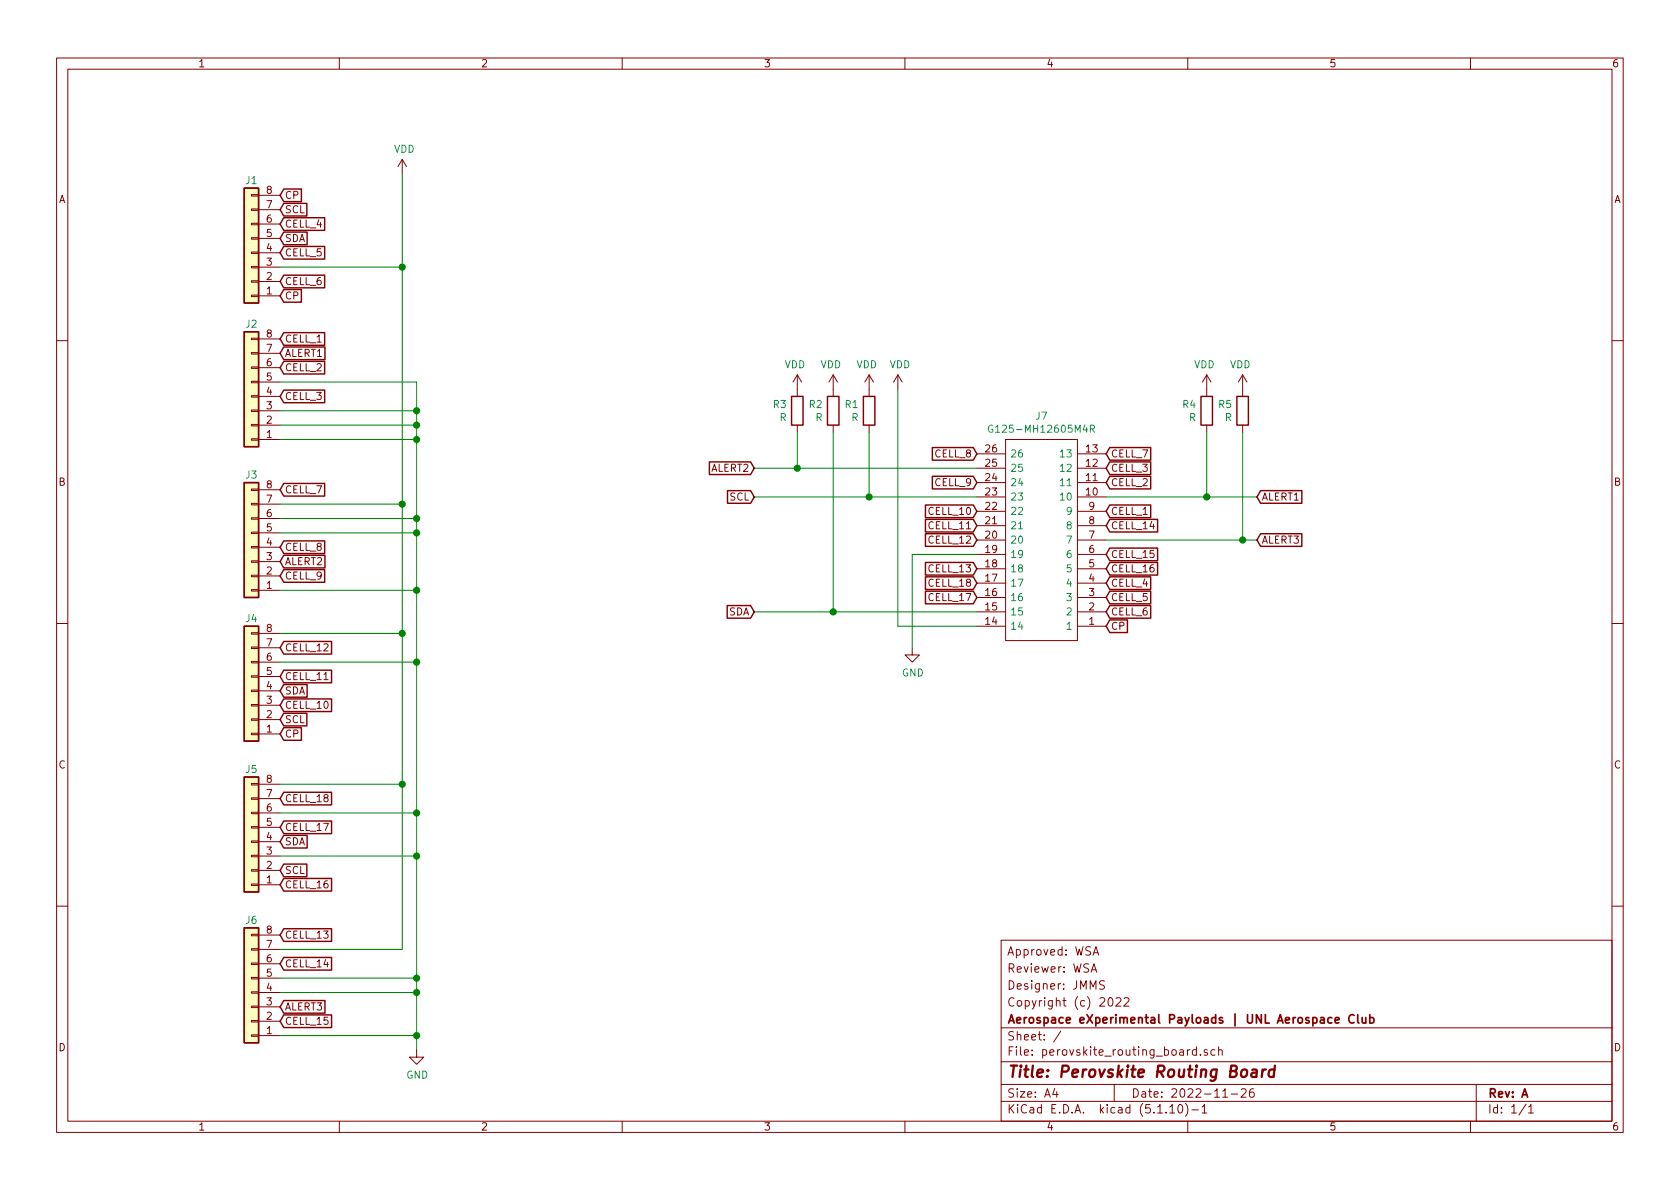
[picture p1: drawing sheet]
<svg xmlns="http://www.w3.org/2000/svg" width="297mm" height="210mm" viewBox="0 0 297 210" stroke-linecap="round" stroke-linejoin="round" font-family="sans-serif">
<g fill="none" stroke="#840000" stroke-width=".18">
<path d="M10 10.3h277v189.9h-277zM12 12.2h273v186.1h-273zM60 10.3v1.9M110 10.3v1.9M160 10.3v1.9M210 10.3v1.9M260 10.3v1.9M44.4 39.5h1.3v.2h-1.3zM44.4 37h1.3v.2h-1.3zM44.4 34.4h1.3v.3h-1.3zM45.7 39.6h3.8M45.7 37.1h3.8"/>
<path d="M45.7 34.5h3.8M71.1 28.2l-.7 1.3M71.1 28.2v2.5M71.1 28.2l.8 1.3M44.4 59.8h1.3v.3h-1.3zM44.4 42h1.3v.3h-1.3zM44.4 47.1h1.3v.3h-1.3zM44.4 49.7h1.3v.2h-1.3zM44.4 52.2h1.3v.2h-1.3zM44.4 44.6h1.3v.2h-1.3zM45.7 59.9h3.8M45.7 52.3h3.8"/>
<path d="M45.7 49.8h3.8M45.7 47.2h3.8M45.7 44.7h3.8M45.7 42.2h3.8M10 60.2h2M44.4 64.9h1.3v.2h-1.3zM44.4 62.4h1.3v.2h-1.3zM44.4 67.4h1.3v.3h-1.3zM44.4 72.5h1.3v.3h-1.3zM44.4 75.1h1.3v.2h-1.3zM44.4 77.6h1.3v.2h-1.3zM44.4 70h1.3v.2h-1.3z"/>
<path d="M45.7 77.7h3.8M45.7 75.2h3.8M45.7 72.6h3.8M45.7 70.1h3.8M45.7 67.6h3.8M45.7 65h3.8M45.7 62.5h3.8M141 66.3l.7 1.3M141 66.3v3.8M141 75.2v1.2M141 66.3l-.8 1.3M147.3 66.3l.8 1.3"/>
<path d="M147.3 66.3v3.8M147.3 75.2v1.2M147.3 66.3l-.7 1.3M153.7 66.3l.7 1.3M153.7 66.3v3.8M153.7 75.2v1.2M153.7 66.3l-.8 1.3M158.7 66.3l-.7 1.3M158.7 66.3v2.5M158.7 66.3l.8 1.3M177.8 77.7h12.7v35.6h-12.7zM213.4 66.3l.7 1.3"/>
<path d="M213.4 66.3v3.8M213.4 75.2v1.2M213.4 66.3l-.8 1.3M219.7 66.3l.8 1.3M219.7 66.3v3.8M219.7 75.2v1.2M219.7 66.3l-.8 1.3M285 60.2h2M44.4 91.6h1.3v.2h-1.3zM44.4 89h1.3v.3h-1.3zM44.4 86.5h1.3v.2h-1.3zM44.4 94.1h1.3v.3h-1.3z"/>
<path d="M44.4 99.2h1.3v.2h-1.3zM44.4 96.6h1.3v.3h-1.3zM45.7 99.3h3.8M45.7 96.8h3.8M45.7 94.2h3.8M45.7 91.7h3.8M45.7 89.1h3.8M45.7 86.6h3.8M172.7 98h5.1M172.7 95.5h5.1M172.7 93h5.1M172.7 90.4h5.1"/>
<path d="M172.7 87.9h5.1M172.7 85.3h5.1M172.7 82.8h5.1M172.7 80.3h5.1M190.5 98h5.1M190.5 95.5h5.1M190.5 93h5.1M190.5 90.4h5.1M190.5 87.9h5.1M190.5 85.3h5.1M190.5 82.8h5.1M190.5 80.3h5.1"/>
<path d="M10 110.3h2M44.4 117h1.3v.2h-1.3zM44.4 114.4h1.3v.3h-1.3zM44.4 111.9h1.3v.2h-1.3zM44.4 119.5h1.3v.3h-1.3zM44.4 101.7h1.3v.3h-1.3zM44.4 104.3h1.3v.2h-1.3zM45.7 119.6h3.8M45.7 117.1h3.8M45.7 114.5h3.8M45.7 112h3.8M45.7 104.4h3.8"/>
<path d="M45.7 101.8h3.8M161.3 114.5v1.3h1.3l-1.3 1.3-1.3-1.3h1.3M172.7 110.7h5.1M172.7 108.2h5.1M172.7 105.7h5.1M172.7 103.1h5.1M172.7 100.6h5.1M190.5 110.7h5.1M190.5 108.2h5.1M190.5 105.7h5.1M190.5 103.1h5.1M190.5 100.6h5.1"/>
<path d="M285 110.3h2M44.4 138.6h1.3v.2h-1.3zM44.4 124.6h1.3v.2h-1.3zM44.4 127.1h1.3v.3h-1.3zM44.4 129.7h1.3v.2h-1.3zM44.4 122h1.3v.3h-1.3zM45.7 138.7h3.8M45.7 129.8h3.8M45.7 127.2h3.8M45.7 124.7h3.8M45.7 122.2h3.8M57.3 120.2h.7"/>
<path d="M44.4 143.6h1.3v.3h-1.3zM44.4 141.1h1.3v.2h-1.3zM44.4 146.2h1.3v.2h-1.3zM44.4 151.3h1.3v.2h-1.3zM44.4 153.8h1.3v.2h-1.3zM44.4 156.3h1.3v.3h-1.3zM44.4 148.7h1.3v.3h-1.3zM45.7 156.5h3.8M45.7 153.9h3.8M45.7 151.4h3.8M45.7 148.8h3.8M45.7 146.3h3.8"/>
<path d="M45.7 143.8h3.8M45.7 141.2h3.8M10 160.2h2M44.4 170.3h1.3v.3h-1.3zM44.4 167.8h1.3v.2h-1.3zM44.4 165.2h1.3v.3h-1.3zM44.4 172.8h1.3v.3h-1.3zM44.4 177.9h1.3v.3h-1.3zM44.4 175.4h1.3v.2h-1.3zM45.7 178h3.8M45.7 175.5h3.8M45.7 173h3.8"/>
<path d="M45.7 170.4h3.8M45.7 167.9h3.8M45.7 165.3h3.8M177 166.3h108v32h-108zM192.9 171.9l.5-1.5 .5 1.5M193.1 171.5h.7M193.3 168.9l.5-1.5 .5 1.5M193.4 168.5h.7M195.3 173.5l-.6-.1-.3 .3 .1 .3 .7 .4v.4l-.2 .1-.6-.1M196.1 176.5l.2-.1a.8 .8 0 0 1 .5 .8 .8 .8 0 0 1-.5 .7 1 1 0 0 1-.2-1.4zM197.3 176.6l.3-.2h.3l.3 .5-.9 1h.9M198.8 176.6l.2-.2h.3l.3 .5-.9 1h.9"/>
<path d="M285 160.2h2M44.4 180.5h1.3v.2h-1.3zM44.4 183h1.3v.3h-1.3zM45.7 183.1h3.8M45.7 180.6h3.8M60 198.3v1.9M73.7 185.7v1.2h1.2l-1.2 1.3-1.3-1.3h1.3M110 198.3v1.9M160 198.3v1.9M177 194.8h108M177 191.8h108M177 187.8h108"/>
<path d="M177 181.8h108M186.5 192.5l-.4 1h1M186.8 193v1M187.6 182.3l-1.3 2M197 191.8v3M206.8 195.8l.5-.5v1.5M206.8 196.8h.9M208.5 195.4l.1-.1a.8 .8 0 0 1 .5 .8 .8 .8 0 0 1-.5 .7 1 1 0 0 1-.1-1.4zM209.6 195.1a1.71 1.71 0 0 1 0 2.3M210 198.3v1.9M210.7 196.3h1.2M211.5 185.7l-.4-.1-.3 .3 .1 .6 .2 .1 .4-.1"/>
<path d="M211.5 185.1v1.5M212.2 186.5v.1M212.5 195.8l.5-.5v1.5M212.5 196.8h.9M213.5 185.7l-.4-.1-.2 .2 .1 .2 .5 .2v.3h-.6M214.8 185.7l-.4-.1-.3 .3 .1 .6 .2 .1 .4-.1M215.5 185.7l.2-.1 .3 .1 .1 .9M215.5 185.1v1.5M216.2 194h.8M217.7 193.5h1.1M219.5 192.7l.2-.2h.3l.3 .2v.3v.2l-.9 .8h.9M221.6 192.5a.59 .59 0 0 0-.7 .7l.1 .7 .2 .1 .5-.1 .1-.5-.2-.2-.4-.1-.3 .3"/>
<path d="M260 198.3v1.9M261 191.8v6.5M269.8 195.2l-1.2 2M270.3 195.8l.4-.5v1.5M270.3 196.8h.8"/>
</g>
<path d="M221.4 189.2h.8l-.1 1.2M222.2 189.6l-.6 .1a.4 .4 0 0 0-.4 .3 .4 .4 0 0 0 .3 .4l.6-.1M223.2 189.1l-.1 1.3M223.8 189.1a.55 .55 0 0 0-.6 .4M225.3 189.2a.73 .73 0 0 0-.8 .1l-.2 .8 .1 .2 .2 .1 .6-.1M225.4 188.4l-.2 2" fill="none" stroke="#840000" stroke-width=".41"/>
<path d="M239.4 179.6a.7 .7 0 0 0-.9 .2 .7 .7 0 0 0 .1 .9 .55 .55 0 0 0 .8 .1M240.1 179.4v1.3l.2 .2M240.8 179.9l.1 .9 .4 .1 .2-.1M241.5 179.9v1M242.2 179.4v1.5M235.5 180l-.4-.1-.3 .3v.6l.3 .1 .4-.1M236.1 180.4l.7-.1-.1-.3-.4-.1-.2 .2v.7h.6M242.2 180l.4-.1 .3 .3-.1 .6-.2 .1-.4-.1" fill="none" stroke="#840000" stroke-width=".3"/>
<g fill="#ffffc2" stroke="#ffffc2" stroke-width=".18">
<path d="M43.2 58.7h2.5v20.3h-2.5z"/>
<path d="M43.2 137.4h2.5v20.3h-2.5z"/>
<path d="M43.2 33.3h2.5v20.3h-2.5z"/>
<path d="M43.2 164.1h2.5v20.3h-2.5z"/>
<path d="M43.2 110.7h2.5v20.4h-2.5z"/>
<path d="M43.2 85.3h2.5v20.4h-2.5z"/>
</g>
<g fill="none" stroke="#840000" stroke-width=".25">
<path d="M43.2 33.3h2.5v20.3h-2.5zM50.2 36h4.1v2.2h-4.1l-.7-1.1zM50.2 33.4h3.1v2.3h-3.1l-.7-1.2zM50.2 38.5h7.2v2.2h-7.2l-.7-1.1zM43.2 58.7h2.5v20.3h-2.5zM50.2 58.8h7.2v2.3h-7.2l-.7-1.2zM50.2 41h4.1v2.3h-4.1l-.7-1.1zM50.2 43.6h7.2v2.2h-7.2l-.7-1.1zM50.2 48.7h7.2v2.2h-7.2l-.7-1.1zM50.2 51.2h3.1v2.2h-3.1l-.7-1.1zM50.2 63.9h7.2v2.2h-7.2l-.7-1.1zM50.2 69h7.2v2.2h-7.2l-.7-1.1z"/>
<path d="M50.2 61.4h7.3v2.2h-7.3l-.7-1.1zM140 70.1h2v5.1h-2zM146.3 70.1h2v5.1h-2zM152.7 70.1h2v5.1h-2zM164.8 79.1h7.3l.6 1.2-.6 1.1h-7.3zM196.2 79.1h7.3v2.3h-7.3l-.6-1.1zM212.3 70.1h2.1v5.1h-2.1zM218.7 70.1h2v5.1h-2zM43.2 85.3h2.5v20.4h-2.5zM50.2 98.2h7.3v2.2h-7.3l-.7-1.1zM50.2 95.7h7.2v2.2h-7.2l-.7-1.1zM50.2 85.5h7.2v2.2h-7.2l-.7-1.1z"/>
<path d="M125.4 81.7h7.3l.6 1.1-.6 1.1h-7.3zM128.6 86.8h4.1l.6 1.1-.6 1.1h-4.1zM163.6 94.4h8.5l.6 1.1-.6 1.1h-8.5zM163.6 89.3h8.5l.6 1.1-.6 1.1h-8.5zM163.6 99.5h8.5l.6 1.1-.6 1.1h-8.5zM163.6 91.8h8.5l.6 1.2-.6 1.1h-8.5zM164.8 84.2h7.3l.6 1.1-.6 1.2h-7.3zM196.2 91.8h8.5v2.3h-8.5l-.6-1.1zM196.2 89.3h7.3v2.2h-7.3l-.6-1.1zM196.2 81.7h7.3v2.2h-7.3l-.6-1.1zM196.2 84.2h7.3v2.3h-7.3l-.6-1.2zM196.2 96.9h8.5v2.3h-8.5l-.6-1.2z"/>
<path d="M196.2 99.5h8.5v2.2h-8.5l-.6-1.1zM222.9 86.8h7.3v2.2h-7.3l-.7-1.1zM222.9 94.4h7.3v2.2h-7.3l-.7-1.1zM43.2 110.7h2.5v20.4h-2.5zM50.2 118.5h8.4v2.2h-8.4l-.7-1.1zM50.2 113.4h8.4v2.3h-8.4l-.7-1.2zM50.2 100.7h7.2v2.3h-7.2l-.7-1.2zM128.6 107.1h4.1l.6 1.1-.6 1.1h-4.1zM163.6 104.5h8.5l.6 1.2-.6 1.1h-8.5zM163.6 102h8.5l.6 1.1-.6 1.1h-8.5zM196.2 107.1h7.3v2.2h-7.3l-.6-1.1zM196.2 104.5h7.3v2.3h-7.3l-.6-1.1z"/>
<path d="M196.2 109.6h3.1v2.3h-3.1l-.6-1.2zM196.2 102h7.3v2.2h-7.3l-.6-1.1zM43.2 137.4h2.5v20.3h-2.5zM50.2 128.7h3.1v2.2h-3.1l-.7-1.1zM50.2 126.1h4.1v2.3h-4.1l-.7-1.2zM50.2 123.6h8.4v2.2h-8.4l-.7-1.1zM50.2 121.1h4.1v2.2h-4.1l-.7-1.1zM50.2 155.3h8.4v2.3h-8.4l-.7-1.1zM50.2 152.8h4.1v2.2h-4.1l-.7-1.1zM50.2 147.7h4.1v2.3h-4.1l-.7-1.2zM50.2 145.2h8.4v2.2h-8.4l-.7-1.1zM50.2 140.1h8.4v2.2h-8.4l-.7-1.1z"/>
<path d="M43.2 164.1h2.5v20.3h-2.5zM50.2 179.5h8.4v2.2h-8.4l-.7-1.1zM50.2 176.9h7.3v2.3h-7.3l-.7-1.2zM50.2 169.3h8.4v2.2h-8.4l-.7-1.1zM50.2 164.2h8.4v2.3h-8.4l-.7-1.2z"/>
</g>
<path d="M175.5 75.3a.59 .59 0 0 0-.8 .5 .59 .59 0 0 0 .8 .6v-.5h-.2M192.8 75.8h.6l.1-.2-.1-.3-.1-.1h-.5v1.2M193.1 75.8l.4 .6" fill="none" stroke="#008484" stroke-width=".18"/>
<g fill="none" stroke="#008400" stroke-width=".18">
<path d="M71.1 30.7v137.2h-21.6M49.5 47.2h21.6M49.5 67.6h24.2v118.1M49.5 77.7h24.2M49.5 72.6h24.2M49.5 75.2h24.2M141 76.4v6.4M147.3 76.4v31.8M153.7 76.4v11.5M158.7 68.8v41.9h14M213.4 76.4v11.5M219.7 76.4v19.1"/>
<path d="M49.5 94.2h24.2M49.5 91.7h24.2M49.5 89.1h21.6M133.3 87.9h39.4M133.3 82.8h39.4M172.7 98h-11.4v16.5M195.6 95.5h26.6M195.6 87.9h26.6M49.5 104.4h24.2M49.5 112h21.6M49.5 117.1h24.2M133.3 108.2h39.4"/>
<path d="M49.5 138.7h21.6M49.5 151.4h24.2M49.5 143.8h24.2M49.5 173h24.2M49.5 175.5h24.2M49.5 183.1h24.2"/>
</g>
<g fill="#008400" stroke="#008400" stroke-width=".25">
<circle cx="153.7" cy="87.9" r=".51"/>
<circle cx="141" cy="82.8" r=".51"/>
<circle cx="213.4" cy="87.9" r=".51"/>
<circle cx="219.7" cy="95.5" r=".51"/>
<circle cx="73.7" cy="151.4" r=".51"/>
<circle cx="71.1" cy="47.2" r=".51"/>
<circle cx="71.1" cy="89.1" r=".51"/>
<circle cx="71.1" cy="112" r=".51"/>
<circle cx="71.1" cy="138.7" r=".51"/>
<circle cx="73.7" cy="183.1" r=".51"/>
<circle cx="73.7" cy="175.5" r=".51"/>
<circle cx="73.7" cy="173" r=".51"/>
<circle cx="73.7" cy="143.8" r=".51"/>
<circle cx="147.3" cy="108.2" r=".51"/>
<circle cx="73.7" cy="117.1" r=".51"/>
<circle cx="73.7" cy="104.4" r=".51"/>
<circle cx="73.7" cy="94.2" r=".51"/>
<circle cx="73.7" cy="91.7" r=".51"/>
<circle cx="73.7" cy="77.7" r=".51"/>
<circle cx="73.7" cy="75.2" r=".51"/>
<circle cx="73.7" cy="72.6" r=".51"/>
</g>
<text font-size="2.8" fill="#840000" x="178" y="190.5">Title: Perovskite Routing Board</text>
<g font-size="2.1" fill="#840000">
<text x="178" y="172">Reviewer: WSA</text>
<text x="178" y="169">Approved: WSA</text>
<text x="178" y="178">Copyright (c) 2022</text>
<text x="178" y="175">Designer: JMMS</text>
<text x="178" y="184">Sheet: /</text>
<text x="178" y="181">Aerospace eXperimental Payloads | UNL Aerospace Club</text>
<text x="178" y="186.7">File: perovskite_routing_board.sch</text>
<text x="178" y="196.9">KiCad E.D.A. kicad (5.1.10)-1</text>
<text x="178" y="194.1">Size: A4</text>
<text x="200" y="194.1">Date: 2022-11-26</text>
<text x="263" y="194.1">Rev: A</text>
<text x="263" y="196.9">Id: 1/1</text>
</g>
<g font-size="1.8" fill="#840000">
<text x="35" y="11.9">1</text>
<text x="85" y="11.9">2</text>
<text x="135" y="11.9">3</text>
<text x="185" y="11.9">4</text>
<text x="235" y="11.9">5</text>
<text x="285" y="11.9">6</text>
<text x="10.4" y="35.9">A</text>
<text x="47.1" y="34.3">8</text>
<text x="50.3" y="35.2">CP</text>
<text x="285.4" y="35.9">A</text>
<text x="47.1" y="41.9">5</text>
<text x="47.1" y="39.4">6</text>
<text x="47.1" y="36.8">7</text>
<text x="50.3" y="37.7">SCL</text>
<text x="50.3" y="40.3">CELL_4</text>
<text x="47.1" y="47">3</text>
<text x="47.1" y="44.4">4</text>
<text x="50.3" y="42.8">SDA</text>
<text x="50.3" y="45.3">CELL_5</text>
<text x="47.1" y="52.1">1</text>
<text x="47.1" y="49.5">2</text>
<text x="50.3" y="50.4">CELL_6</text>
<text x="50.3" y="53">CP</text>
<text x="47.1" y="59.7">8</text>
<text x="47.1" y="64.8">6</text>
<text x="47.1" y="62.2">7</text>
<text x="50.3" y="65.7">CELL_2</text>
<text x="50.3" y="63.1">ALERT1</text>
<text x="50.3" y="60.6">CELL_1</text>
<text x="47.1" y="69.8">4</text>
<text x="47.1" y="67.3">5</text>
<text x="50.3" y="70.7">CELL_3</text>
<text x="47.1" y="77.5">1</text>
<text x="47.1" y="74.9">2</text>
<text x="47.1" y="72.4">3</text>
<text x="125.7" y="83.4">ALERT2</text>
<text x="165.4" y="80.9">CELL_8</text>
<text x="174.3" y="82.5">25</text>
<text x="174.3" y="80">26</text>
<text x="192.1" y="82.5">12</text>
<text x="192.1" y="80">13</text>
<text x="196.4" y="83.4">CELL_3</text>
<text x="196.4" y="80.9">CELL_7</text>
<text x="10.4" y="85.9">B</text>
<text x="47.1" y="88.9">7</text>
<text x="47.1" y="86.4">8</text>
<text x="50.3" y="87.2">CELL_7</text>
<text x="129" y="88.5">SCL</text>
<text x="165.4" y="86">CELL_9</text>
<text x="174.3" y="87.6">23</text>
<text x="174.3" y="85.1">24</text>
<text x="192.1" y="87.6">10</text>
<text x="192.1" y="85.1">11</text>
<text x="196.4" y="86">CELL_2</text>
<text x="223" y="88.5">ALERT1</text>
<text x="285.4" y="85.9">B</text>
<text x="47.1" y="94">5</text>
<text x="47.1" y="91.4">6</text>
<text x="164.4" y="91.1">CELL_10</text>
<text x="164.4" y="93.6">CELL_11</text>
<text x="174.3" y="95.2">20</text>
<text x="174.3" y="92.7">21</text>
<text x="174.3" y="90.2">22</text>
<text x="192.6" y="95.2">7</text>
<text x="192.6" y="92.7">8</text>
<text x="192.6" y="90.2">9</text>
<text x="196.4" y="93.6">CELL_14</text>
<text x="196.4" y="91.1">CELL_1</text>
<text x="47.1" y="101.6">2</text>
<text x="47.1" y="99.1">3</text>
<text x="47.1" y="96.5">4</text>
<text x="50.3" y="99.9">ALERT2</text>
<text x="50.3" y="97.4">CELL_8</text>
<text x="164.4" y="96.1">CELL_12</text>
<text x="164.4" y="101.2">CELL_13</text>
<text x="174.3" y="100.3">18</text>
<text x="174.3" y="97.8">19</text>
<text x="192.6" y="100.3">5</text>
<text x="192.6" y="97.8">6</text>
<text x="196.4" y="98.7">CELL_15</text>
<text x="196.4" y="101.2">CELL_16</text>
<text x="223" y="96.1">ALERT3</text>
<text x="47.1" y="104.1">1</text>
<text x="50.3" y="102.5">CELL_9</text>
<text x="164.4" y="106.3">CELL_17</text>
<text x="164.4" y="103.8">CELL_18</text>
<text x="174.3" y="107.9">15</text>
<text x="174.3" y="105.4">16</text>
<text x="174.3" y="102.9">17</text>
<text x="192.6" y="107.9">2</text>
<text x="192.6" y="105.4">3</text>
<text x="192.6" y="102.9">4</text>
<text x="196.4" y="106.3">CELL_5</text>
<text x="196.4" y="103.8">CELL_4</text>
<text x="47.1" y="111.8">8</text>
<text x="128.8" y="108.8">SDA</text>
<text x="174.3" y="110.5">14</text>
<text x="192.6" y="110.5">1</text>
<text x="196.4" y="108.8">CELL_6</text>
<text x="196.4" y="111.4">CP</text>
<text x="47.1" y="119.4">5</text>
<text x="47.1" y="116.8">6</text>
<text x="47.1" y="114.3">7</text>
<text x="50.3" y="115.2">CELL_12</text>
<text x="47.1" y="124.5">3</text>
<text x="47.1" y="121.9">4</text>
<text x="50.3" y="125.3">CELL_10</text>
<text x="50.3" y="122.8">SDA</text>
<text x="50.3" y="120.3">CELL_11</text>
<text x="47.1" y="129.5">1</text>
<text x="47.1" y="127">2</text>
<text x="50.3" y="130.4">CP</text>
<text x="50.3" y="127.9">SCL</text>
<text x="10.4" y="135.9">C</text>
<text x="285.4" y="135.9">C</text>
<text x="47.1" y="143.5">6</text>
<text x="47.1" y="141">7</text>
<text x="47.1" y="138.4">8</text>
<text x="50.3" y="141.9">CELL_18</text>
<text x="47.1" y="148.6">4</text>
<text x="47.1" y="146">5</text>
<text x="50.3" y="149.5">SDA</text>
<text x="50.3" y="146.9">CELL_17</text>
<text x="47.1" y="153.7">2</text>
<text x="47.1" y="151.1">3</text>
<text x="50.3" y="154.6">SCL</text>
<text x="47.1" y="156.2">1</text>
<text x="50.3" y="157.1">CELL_16</text>
<text x="47.1" y="167.6">7</text>
<text x="47.1" y="165.1">8</text>
<text x="50.3" y="166">CELL_13</text>
<text x="47.1" y="172.7">5</text>
<text x="47.1" y="170.2">6</text>
<text x="50.3" y="171.1">CELL_14</text>
<text x="47.1" y="177.8">3</text>
<text x="47.1" y="175.3">4</text>
<text x="50.3" y="178.7">ALERT3</text>
<text x="10.4" y="185.9">D</text>
<text x="47.1" y="182.9">1</text>
<text x="47.1" y="180.3">2</text>
<text x="50.3" y="181.2">CELL_15</text>
<text x="285.4" y="185.9">D</text>
<text x="35" y="199.9">1</text>
<text x="85" y="199.9">2</text>
<text x="135" y="199.9">3</text>
<text x="185" y="199.9">4</text>
<text x="235" y="199.9">5</text>
<text x="285" y="199.9">6</text>
</g>
<g font-size="1.8" fill="#008484">
<text x="69.6" y="27">VDD</text>
<text x="43.5" y="32.6">J1</text>
<text x="43.5" y="58">J2</text>
<text x="138.7" y="65.1">VDD</text>
<text x="145.1" y="65.1">VDD</text>
<text x="151.4" y="65.1">VDD</text>
<text x="157.3" y="65.1">VDD</text>
<text x="211.1" y="65.1">VDD</text>
<text x="217.4" y="65.1">VDD</text>
<text x="136.8" y="72.2">R3</text>
<text x="137.8" y="74.5">R</text>
<text x="143.1" y="72.2">R2</text>
<text x="144.2" y="74.5">R</text>
<text x="149.5" y="72.2">R1</text>
<text x="150.5" y="74.5">R</text>
<text x="176" y="76.5">G125-MH12605M4R</text>
<text x="183.2" y="74.2">J7</text>
<text x="209.1" y="72.2">R4</text>
<text x="210.2" y="74.5">R</text>
<text x="215.5" y="72.2">R5</text>
<text x="216.6" y="74.5">R</text>
<text x="178.6" y="83.4">25</text>
<text x="178.6" y="80.9">26</text>
<text x="187.8" y="83.4">12</text>
<text x="187.8" y="80.9">13</text>
<text x="43.5" y="84.6">J3</text>
<text x="178.6" y="88.5">23</text>
<text x="178.6" y="86">24</text>
<text x="187.8" y="88.5">10</text>
<text x="187.8" y="86">11</text>
<text x="178.6" y="93.6">21</text>
<text x="178.6" y="91.1">22</text>
<text x="188.7" y="93.6">8</text>
<text x="188.7" y="91.1">9</text>
<text x="178.6" y="101.2">18</text>
<text x="178.6" y="98.7">19</text>
<text x="178.6" y="96.1">20</text>
<text x="188.7" y="101.2">5</text>
<text x="188.7" y="98.7">6</text>
<text x="188.7" y="96.1">7</text>
<text x="178.6" y="106.3">16</text>
<text x="178.6" y="103.8">17</text>
<text x="188.7" y="106.3">3</text>
<text x="188.7" y="103.8">4</text>
<text x="43.5" y="110">J4</text>
<text x="178.6" y="111.4">14</text>
<text x="178.6" y="108.8">15</text>
<text x="188.7" y="111.4">1</text>
<text x="188.7" y="108.8">2</text>
<text x="159.5" y="119.6">GND</text>
<text x="43.5" y="136.7">J5</text>
<text x="43.5" y="163.4">J6</text>
<text x="71.8" y="190.7">GND</text>
</g>
</svg>
